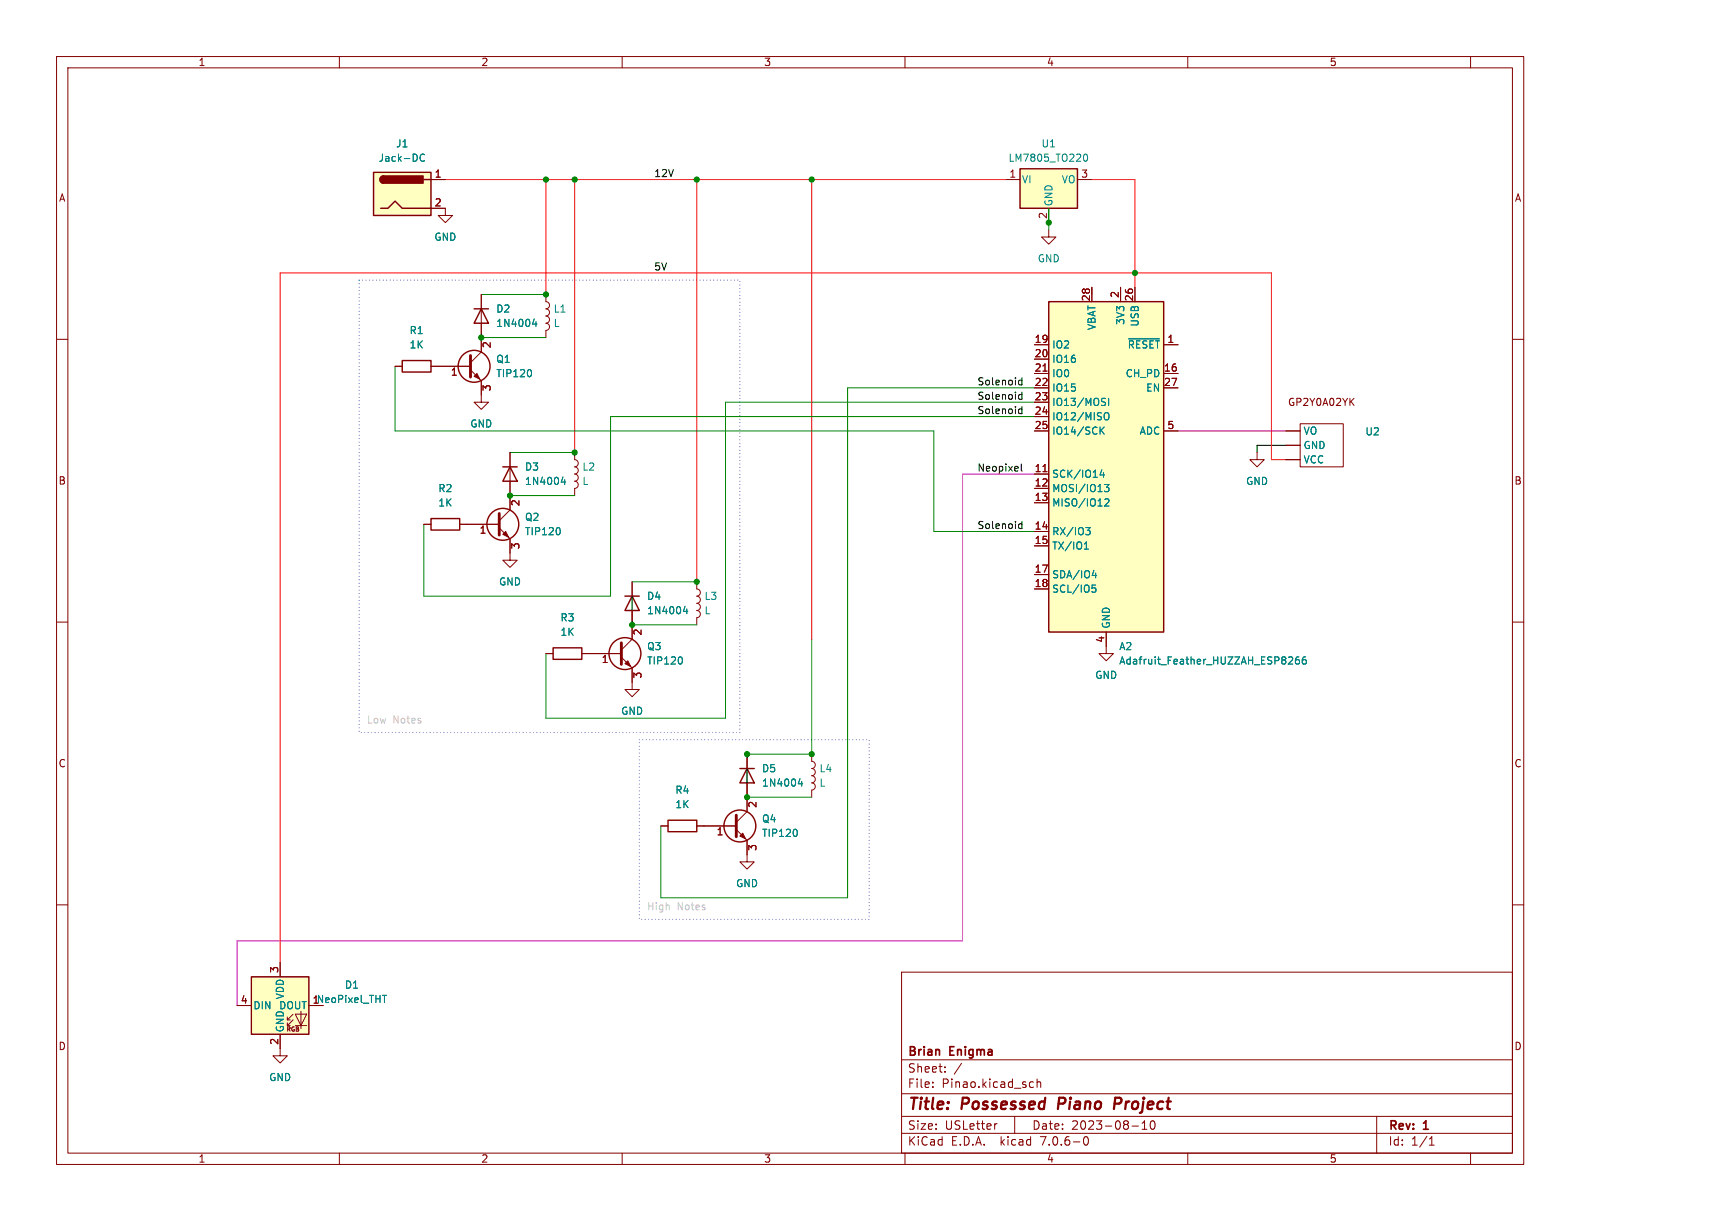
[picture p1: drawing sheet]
<svg xmlns="http://www.w3.org/2000/svg" width="297mm" height="210mm" viewBox="0 0 297 210" stroke-linecap="round" stroke-linejoin="round" font-family="sans-serif">
<g fill="none" stroke="#840000" stroke-width=".17">
<path d="M9.7 9.7h252.3v190.6h-252.3zM11.7 11.7h248.4v186.6h-248.4zM58.4 9.7v2M107 9.7v2M155.6 9.7v2M204.3 9.7v2M252.9 9.7v2M74.1 35.8h2.5v1.3h1.2l-1.2 1.2-1.2-1.2h1.2M74.1 30.9h2.5M172.9 30.9h2.5M180.4 39.5v1.3h1.2l-1.2 1.2-1.3-1.2h1.3M180.4 35.8v2.5"/>
<path d="M185.3 30.9h2.5M9.7 58.4h2M82.8 50.6v9.9l-1.9 1.9M93.9 50.6v1.3a.62 .62 0 0 1 .6 .6 .62 .62 0 0 1-.6 .6 .62 .62 0 0 1 .6 .6 .62 .62 0 0 1-.6 .7 .62 .62 0 0 1 .6 .6 .62 .62 0 0 1-.6 .6 .62 .62 0 0 1 .6 .6 .62 .62 0 0 1-.6 .6v1.3M177.9 59.3h2.5M187.8 49.4v2.5M192.7 49.4v2.5M195.2 49.4v2.5M200.1 59.3h2.5M260.1 58.4h1.9M67.9 63h1.3M74.1 63h6.8"/>
<path d="M80.9 63.6l1.9 1.9v3.7h1.2l-1.2 1.2-1.3-1.2h1.3M87.7 77.8v9.9l-1.8 1.9M98.8 77.8v1.3a.62 .62 0 0 1 .6 .6 .62 .62 0 0 1-.6 .6 .62 .62 0 0 1 .6 .6 .62 .62 0 0 1-.6 .6 .62 .62 0 0 1 .6 .6 .62 .62 0 0 1-.6 .7 .62 .62 0 0 1 .6 .6 .62 .62 0 0 1-.6 .6v1.2M177.9 74.1h2.5M177.9 64.2h2.5M177.9 61.8h2.5M177.9 66.7h2.5M177.9 69.2h2.5M177.9 71.6h2.5M179.4 63.8h.7M200.1 74.1h2.5M200.1 64.2h2.5"/>
<path d="M200.1 66.7h2.5M216.2 77.8v1.3h1.2l-1.2 1.2-1.3-1.2h1.3M221.1 76.6h2.5M221.1 79.1h2.5M221.1 74.1h2.5M223.6 72.9h7.4v7.4h-7.4zM72.9 90.2h1.2M79.1 90.2h6.8M85.9 90.8l1.8 1.9v3.7h1.2l-1.2 1.2-1.2-1.2h1.2M177.9 81.5h2.5M177.9 84h2.5M177.9 86.5h2.5"/>
<path d="M177.9 91.4h2.5M177.9 93.9h2.5M177.9 98.8h2.5M179.4 81.1h.7M9.7 107h2M93.9 112.4h1.2M100.1 112.4h6.8M106.9 113l1.8 1.9v3.7h1.2l-1.2 1.2-1.2-1.2h1.2M108.7 100.1v9.8l-1.8 1.9M119.8 100.1v1.2a.62 .62 0 0 1 .6 .6 .62 .62 0 0 1-.6 .6 .62 .62 0 0 1 .6 .7 .62 .62 0 0 1-.6 .6 .62 .62 0 0 1 .6 .6 .62 .62 0 0 1-.6 .6 .62 .62 0 0 1 .6 .6 .62 .62 0 0 1-.6 .6v1.3M177.9 101.3h2.5M190.2 108.7v3.7h1.3l-1.3 1.3-1.2-1.3h1.2"/>
<path d="M260.1 107h1.9M128.5 129.7v9.9l-1.9 1.8M139.6 129.7v1.2a.62 .62 0 0 1 .6 .7 .62 .62 0 0 1-.6 .6 .62 .62 0 0 1 .6 .6 .62 .62 0 0 1-.6 .6 .62 .62 0 0 1 .6 .6 .62 .62 0 0 1-.6 .7 .62 .62 0 0 1 .6 .6 .62 .62 0 0 1-.6 .6v1.2M9.7 155.6h2M113.7 142.1h1.2M119.8 142.1h6.8M126.6 142.7l1.9 1.8v3.7h1.2l-1.2 1.3-1.3-1.3h1.3M260.1 155.6h1.9M40.8 172.9h2.4M48.2 177.9v3.7h1.2l-1.2 1.2-1.3-1.2h1.3M48.2 165.5v2.5M49.4 176.4h.5"/>
<path d="M49.4 175.4h.5M50.4 175.4l-1 1v-.5M50.4 174.4l-1 1v-.5M50.8 174.4h1.9l-.9 2zM50.8 176.4h1.9M51.8 173.9v3M53.1 172.9h2.5M155 167.2h105.1v31.1h-105.1zM58.4 198.3v2M107 198.3v2M155 194.9h105.1M155 192h105.1"/>
<path d="M155 188.1h105.1M155 182.3h105.1M155.6 198.3v2M160.4 186.9v.1M160.4 186.1v.2M162.5 184.3v.1M162.5 183.5v.1M165.4 182.9l-1.3 1.9M171.5 193.3h-.3M174.5 192v2.9M177.3 186.1h.4M177.7 187h-.4"/>
<path d="M178.4 186.2l.2-.1h.3l.1 .9M178.4 185.6v1.4M186.5 195.6l.2-.1a.79 .79 0 0 1 .6 .6 .79 .79 0 0 1-.3 .8l-.2 .1a.79 .79 0 0 1-.3-1.4zM194.7 193.7h1.1M196.4 194.2h.9M196.4 193.2l.4-.4v1.4M197.9 192.9a.79 .79 0 0 0 .4 1.3l.2-.1 .1-.4-.1-.8M204.3 198.3v2M236.8 192v6.3M245.8 197h.9M245.8 195.9l.4-.4v1.5M252.9 198.3v2"/>
</g>
<path d="M182.2 188.8l-.3 2M192.5 188.8h-.7l-.2 2M192.6 189.7l-.9 .1" fill="none" stroke="#840000" stroke-width=".39"/>
<g fill="none" stroke="#840000" stroke-width=".25">
<path d="M64.2 29.6h9.9v7.5h-9.9zM65.5 35.8h1.2l1.2-1.2 1.3 1.2h4.9M66 30.3a.62 .62 0 0 0-.6 .6 .62 .62 0 0 0 .6 .6M72.9 30.9h1.2M175.4 29h9.9v6.8h-9.9zM81.5 53.1h2.5M82.8 53.1l1.2 2.5h-2.5zM180.4 51.9h19.7v56.8h-19.7zM69.2 62h4.9v2h-4.9zM74.1 89.2h5v2h-5zM86.5 80.3h2.4M87.7 80.3l1.2 2.5h-2.4z"/>
<path d="M95.1 111.4h5v2h-5zM107.5 102.5h2.4M108.7 102.5l1.2 2.5h-2.4zM127.2 132.2h2.5M128.5 132.2l1.2 2.5h-2.5zM114.9 141.1h4.9v2h-4.9zM43.2 168h9.9v9.9h-9.9z"/>
<circle cx="81.5" cy="63" r="2.74"/>
<circle cx="86.5" cy="90.2" r="2.74"/>
<circle cx="107.5" cy="112.4" r="2.74"/>
<circle cx="127.2" cy="142.1" r="2.74"/>
</g>
<g fill="#ffffc2" stroke="#ffffc2" stroke-width=".17">
<path d="M175.4 29h9.9v6.8h-9.9z"/>
<path d="M43.2 168h9.9v9.9h-9.9z"/>
<path d="M64.2 29.6h9.9v7.5h-9.9z"/>
<path d="M180.4 51.9h19.7v56.8h-19.7z"/>
</g>
<g fill="none" stroke="#008484" stroke-width=".17">
<path d="M73 26.6a.59 .59 0 0 0-.8 .4 .59 .59 0 0 0 .6 .7l.2-.1M186.4 26.6l.2-.1a.66 .66 0 0 1 .5 .6 .66 .66 0 0 1-.5 .6l-.2-.1-.1-.3zM91.9 54.9l-.3 .8h.7M92.2 55.3v.9M194.1 58.3h5.3M91.3 63.7l.1 .3-.1 .7M189.4 74l.5 .7M189.7 68.5l.4 .1M189.9 69.2l.2 .2-.2 .3M189.9 73.4l-.7 .8M190 71.2l.2-.2a.41 .41 0 0 1 .5 .4v.4a.41 .41 0 0 1-.3 .4 .41 .41 0 0 1-.4-.2M190.7 68.5v1.2"/>
<path d="M96.2 90.9l.1 .3-.1 .7M96.8 82l-.3 .9h.8M97.1 82.5v.8M186.5 94.4h.7M186.5 93.6l.3-.4v1.2M186.7 90.7h.8l-.4 .5 .3 .1 .1 .4-.3 .3h-.3M187.8 99h.8M188.4 98.6v.8M189.5 80.8l-.3 .9h.8M189.8 81.3v.8M190 83.3h.7l-.4 .5 .4 .1v.5l-.2 .2-.5-.2M190 85.9l.5-.1 .2 .4-.7 .8h.7"/>
<path d="M117.2 113.1l.1 .3-.1 .7M117.8 104.3l-.3 .9h.8M118.1 104.7v.9M187.8 100.6h.6M188 101.1h.2l.3 .2-.1 .4-.4 .2M221.8 113h.4l.1 .3-.8 .9h.8M223.4 113h-.4a.83 .83 0 0 0 0 1.2l.4-.1 .1-.4-.3-.3-.3 .1-.1 .2M224.5 113h-.3a.83 .83 0 0 0 0 1.2l.4-.1 .1-.4-.3-.3h-.2l-.2 .3M137.6 133.9l-.3 .9h.8M137.9 134.4v.8M137 142.7l.1 .4-.1 .6M65.8 171.2h.7"/>
</g>
<path d="M80.9 61.1v3.8M85.9 88.3v3.7M106.9 110.6v3.7M126.6 140.2v3.7" fill="none" stroke="#840000" stroke-width=".49"/>
<g fill="#840000" stroke="#840000" stroke-width=".17">
<path d="M81.5 64.7l.5-.5 .5 1z"/>
<path d="M87 91.4l.5 1-1-.5z"/>
<path d="M108 113.7l.5 .9-1-.5z"/>
<path d="M127.7 143.3l.5 1-1-.5z"/>
</g>
<g fill="#840000" stroke="#840000" stroke-width=".25">
<path d="M65.5 30.4l.5-.1v1.2a.62 .62 0 0 1-.6-.4 .62 .62 0 0 1 .1-.7z"/>
<path d="M66 30.3h6.8v1.2h-6.8z"/>
</g>
<g fill="none" stroke="#000" stroke-width=".17">
<path d="M175.2 66l.2 .2h.4M175.2 70.9l.2 .3 .4-.1M175.2 68.4l.2 .3 .4-.1M175.6 79.8v1.1l.2 .1M175.8 65v1.2M175.8 67.4v1.3M175.8 69.9v1.3M175.8 65.4h-.4l-.2 .2M175.8 70.4l-.4-.1-.2 .3M175.8 67.9h-.4l-.2 .2M221.1 76.6h-4.9v1.2M175.2 90.7l.2 .2h.4"/>
<path d="M175.8 89.7v1.2M175.8 90.2l-.4-.1-.2 .2"/>
</g>
<path d="M61.8 48.2h65.4v77.8h-65.4v-77.8M109.9 127.2h39.6v30.9h-39.6v-30.9" fill="none" stroke="#0000c2" stroke-width=".17" stroke-dasharray="0 .6"/>
<path d="M180.4 35.8v3.7M82.8 50.6h11.1M82.8 58.1h11.1M67.9 63v11.1h92.7v17.3h17.3M87.7 77.8h11.1M177.9 66.7h-32.1v87.7h-32.1v-12.3M177.9 69.2h-53.1v54.3h-30.9v-11.1M177.9 71.6h-72.9v30.9h-32.1v-12.3M87.7 85.2h11.1M108.7 100.1h11.1M108.7 102.5v5h11.1M139.6 109.9v19.8h-11.1v7.4h11.1" fill="none" stroke="#008400" stroke-width=".17"/>
<path d="M177.9 81.5h-12.4v80.3h-124.7v11.1" fill="none" stroke="#c200c2" stroke-width=".17"/>
<path d="M76.6 30.9h96.3M93.9 30.9v19.7M98.8 30.9v46.9M119.8 30.9v69.2M139.6 30.9v79M187.8 30.9h7.4v18.5M187.8 49.4v1.2M221.1 79.1h-2.4v-32.2h-170.5v118.6" fill="none" stroke="#f00" stroke-width=".17"/>
<path d="M202.6 74.1h18.5" fill="none" stroke="#840084" stroke-width=".17"/>
<g fill="#008400" stroke="#008400" stroke-width=".17">
<circle cx="93.9" cy="50.6" r=".44"/>
<circle cx="82.8" cy="58.1" r=".44"/>
<circle cx="119.8" cy="100.1" r=".44"/>
<circle cx="180.4" cy="38.3" r=".44"/>
<circle cx="195.2" cy="46.9" r=".44"/>
<circle cx="139.6" cy="30.9" r=".44"/>
<circle cx="128.5" cy="137.1" r=".44"/>
<circle cx="128.5" cy="129.7" r=".44"/>
<circle cx="139.6" cy="129.7" r=".44"/>
<circle cx="98.8" cy="30.9" r=".44"/>
<circle cx="108.7" cy="107.5" r=".44"/>
<circle cx="98.8" cy="77.8" r=".44"/>
<circle cx="87.7" cy="85.2" r=".44"/>
<circle cx="119.8" cy="30.9" r=".44"/>
<circle cx="93.9" cy="30.9" r=".44"/>
</g>
<g font-size="2.7" fill="#840000">
<text x="156" y="191.4">Title:</text>
<text x="165.4" y="191.4">Possessed</text>
<text x="182.8" y="191.4">Piano</text>
<text x="193.2" y="191.4">Project</text>
</g>
<g font-size="2" fill="#840000">
<text x="156" y="184.7">Sheet:</text>
<text x="156" y="182">Brian</text>
<text x="163.4" y="182">Enigma</text>
<text x="156" y="187.3">File:</text>
<text x="161.9" y="187.3">Pinao.kicad_sch</text>
<text x="156" y="197.2">KiCad</text>
<text x="156" y="194.5">Size:</text>
<text x="162.5" y="194.5">USLetter</text>
<text x="163.5" y="197.2">E.D.A.</text>
<text x="172.2" y="197.2">kicad</text>
<text x="177.4" y="194.5">Date:</text>
<text x="179.2" y="197.2">7.0.6-0</text>
<text x="184.2" y="194.5">2023-08-10</text>
<text x="238.7" y="194.7">Rev:</text>
<text x="238.7" y="197.2">Id:</text>
<text x="242.7" y="197.2">1/1</text>
<text x="244.9" y="194.7">1</text>
</g>
<g font-size="1.8" fill="#840000">
<text x="34" y="11.6">1</text>
<text x="82.7" y="11.6">2</text>
<text x="131.3" y="11.6">3</text>
<text x="180" y="11.6">4</text>
<text x="228.6" y="11.6">5</text>
<text x="10.1" y="34.9">A</text>
<text x="260.4" y="34.9">A</text>
<text x="10" y="83.5">B</text>
<text x="260.3" y="83.5">B</text>
<text x="10" y="132.2">C</text>
<text x="260.3" y="132.2">C</text>
<text x="10" y="180.8">D</text>
<text x="260.3" y="180.8">D</text>
<text x="34" y="200.2">1</text>
<text x="82.7" y="200.2">2</text>
<text x="131.3" y="200.2">3</text>
<text x="180" y="200.2">4</text>
<text x="228.6" y="200.2">5</text>
</g>
<g font-size="1.7" fill="#008484">
<text x="65" y="28">Jack-DC</text>
<text x="68" y="25.5">J1</text>
<text x="173.3" y="28">LM7805_TO220</text>
<text x="179" y="25.5">U1</text>
<text x="175.7" y="31.7">VI</text>
<text x="181.2" y="35.6" transform="rotate(-90 181.2 35.6)">GND</text>
<text x="182.5" y="31.7">VO</text>
<text x="74.6" y="41.6">GND</text>
<text x="178.4" y="45.3">GND</text>
<text x="85.2" y="54">D2</text>
<text x="95.1" y="54">L1</text>
<text x="70.3" y="57.7">R1</text>
<text x="85.2" y="56.4">1N4004</text>
<text x="95.1" y="56.4">L</text>
<text x="188.6" y="56.9" transform="rotate(-90 188.6 56.9)">VBAT</text>
<text x="193.6" y="56" transform="rotate(-90 193.6 56)">3V3</text>
<text x="196" y="56.3" transform="rotate(-90 196 56.3)">USB</text>
<text x="70.3" y="60.1">1K</text>
<text x="85.2" y="62.6">Q1</text>
<text x="85.2" y="65.1">TIP120</text>
<text x="180.9" y="60.1">IO2</text>
<text x="180.9" y="62.6">IO16</text>
<text x="180.9" y="65.1">IO0</text>
<text x="193.5" y="65.1">CH_PD</text>
<text x="193.8" y="60.1">~{RESET}</text>
<text x="180.9" y="67.5">IO15</text>
<text x="180.9" y="70">IO13/MOSI</text>
<text x="197" y="67.5">EN</text>
<text x="80.8" y="73.7">GND</text>
<text x="180.9" y="72.5">IO12/MISO</text>
<text x="180.9" y="75">IO14/SCK</text>
<text x="195.9" y="75">ADC</text>
<text x="224.1" y="77.4">GND</text>
<text x="224.1" y="75">VO</text>
<text x="234.7" y="75.1">U2</text>
<text x="90.2" y="81.1">D3</text>
<text x="90.2" y="83.6">1N4004</text>
<text x="100.1" y="83.6">L</text>
<text x="100.1" y="81.1">L2</text>
<text x="180.9" y="82.4">SCK/IO14</text>
<text x="214.2" y="83.6">GND</text>
<text x="224.1" y="79.9">VCC</text>
<text x="75.3" y="84.8">R2</text>
<text x="75.3" y="87.3">1K</text>
<text x="90.2" y="89.8">Q2</text>
<text x="180.9" y="84.8">MOSI/IO13</text>
<text x="180.9" y="87.3">MISO/IO12</text>
<text x="90.2" y="92.3">TIP120</text>
<text x="180.9" y="92.3">RX/IO3</text>
<text x="180.9" y="94.7">TX/IO1</text>
<text x="85.7" y="100.9">GND</text>
<text x="180.9" y="99.7">SDA/IO4</text>
<text x="96.3" y="107.1">R3</text>
<text x="111.2" y="103.4">D4</text>
<text x="111.2" y="105.8">1N4004</text>
<text x="121.1" y="105.8">L</text>
<text x="121.1" y="103.4">L3</text>
<text x="180.9" y="102.1">SCL/IO5</text>
<text x="96.3" y="109.5">1K</text>
<text x="111.2" y="112">Q3</text>
<text x="191.1" y="108.2" transform="rotate(-90 191.1 108.2)">GND</text>
<text x="192.4" y="112">A2</text>
<text x="111.2" y="114.5">TIP120</text>
<text x="188.3" y="117">GND</text>
<text x="192.4" y="114.5">Adafruit_Feather_HUZZAH_ESP8266</text>
<text x="106.7" y="123.1">GND</text>
<text x="116.1" y="136.7">R4</text>
<text x="131" y="133">D5</text>
<text x="131" y="135.5">1N4004</text>
<text x="140.8" y="133">L4</text>
<text x="140.8" y="135.5">L</text>
<text x="116.1" y="139.2">1K</text>
<text x="131" y="141.7">Q4</text>
<text x="131" y="144.1">TIP120</text>
<text x="126.5" y="152.8">GND</text>
<text x="43.5" y="173.8">DIN</text>
<text x="47.9" y="173.8">DOUT</text>
<text x="49" y="172" transform="rotate(-90 49 172)">VDD</text>
<text x="59.2" y="170.2">D1</text>
<text x="49" y="177.6" transform="rotate(-90 49 177.6)">GND</text>
<text x="46.2" y="186.1">GND</text>
</g>
<g font-size="1.7" fill="#840000">
<text x="74.7" y="30.6">1</text>
<text x="74.7" y="35.6">2</text>
<text x="173.5" y="30.6">1</text>
<text x="185.8" y="30.6">3</text>
<text x="180.1" y="37.7" transform="rotate(-90 180.1 37.7)">2</text>
<text x="187.5" y="51.9" transform="rotate(-90 187.5 51.9)">28</text>
<text x="192.5" y="51.3" transform="rotate(-90 192.5 51.3)">2</text>
<text x="194.9" y="51.9" transform="rotate(-90 194.9 51.9)">26</text>
<text x="84.7" y="60" transform="rotate(-90 84.7 60)">2</text>
<text x="177.8" y="59">19</text>
<text x="200.7" y="59">1</text>
<text x="77.4" y="64.9">1</text>
<text x="177.8" y="61.5">20</text>
<text x="177.8" y="64">21</text>
<text x="200.1" y="64">16</text>
<text x="84.7" y="67.4" transform="rotate(-90 84.7 67.4)">3</text>
<text x="177.8" y="66.5">22</text>
<text x="177.8" y="68.9">23</text>
<text x="177.8" y="71.4">24</text>
<text x="200.1" y="66.5">27</text>
<text x="221.4" y="70">GP2Y0A02YK</text>
<text x="177.8" y="73.9">25</text>
<text x="200.7" y="73.9">5</text>
<text x="177.8" y="81.3">11</text>
<text x="177.8" y="83.8">12</text>
<text x="89.6" y="87.2" transform="rotate(-90 89.6 87.2)">2</text>
<text x="177.8" y="86.2">13</text>
<text x="82.4" y="92.1">1</text>
<text x="89.6" y="94.6" transform="rotate(-90 89.6 94.6)">3</text>
<text x="177.8" y="91.2">14</text>
<text x="177.8" y="93.6">15</text>
<text x="177.8" y="98.6">17</text>
<text x="177.8" y="101.1">18</text>
<text x="110.6" y="109.4" transform="rotate(-90 110.6 109.4)">2</text>
<text x="190" y="110.6" transform="rotate(-90 190 110.6)">4</text>
<text x="103.4" y="114.3">1</text>
<text x="110.6" y="116.8" transform="rotate(-90 110.6 116.8)">3</text>
<text x="123.2" y="144">1</text>
<text x="130.4" y="139" transform="rotate(-90 130.4 139)">2</text>
<text x="130.4" y="146.5" transform="rotate(-90 130.4 146.5)">3</text>
<text x="47.9" y="167.5" transform="rotate(-90 47.9 167.5)">3</text>
<text x="41.3" y="172.7">4</text>
<text x="53.7" y="172.7">1NeoPixel_THT</text>
<text x="47.9" y="179.8" transform="rotate(-90 47.9 179.8)">2</text>
</g>
<g font-size="1.7">
<text x="112.4" y="30.5">12V</text>
<text x="112.4" y="46.6">5V</text>
<text x="168" y="66.4">Solenoid</text>
<text x="168" y="71.3">Solenoid</text>
<text x="168" y="68.8">Solenoid</text>
<text x="168" y="81.2">Neopixel</text>
<text x="168" y="91.1">Solenoid</text>
</g>
<g font-size="1.7" fill="#c2c2c2">
<text x="63" y="124.5">Low</text>
<text x="67.6" y="124.5">Notes</text>
<text x="111.2" y="156.6">High</text>
<text x="116.4" y="156.6">Notes</text>
</g>
<text font-size="1" fill="#840000" x="49.1" y="177.6">RGB</text>
</svg>
